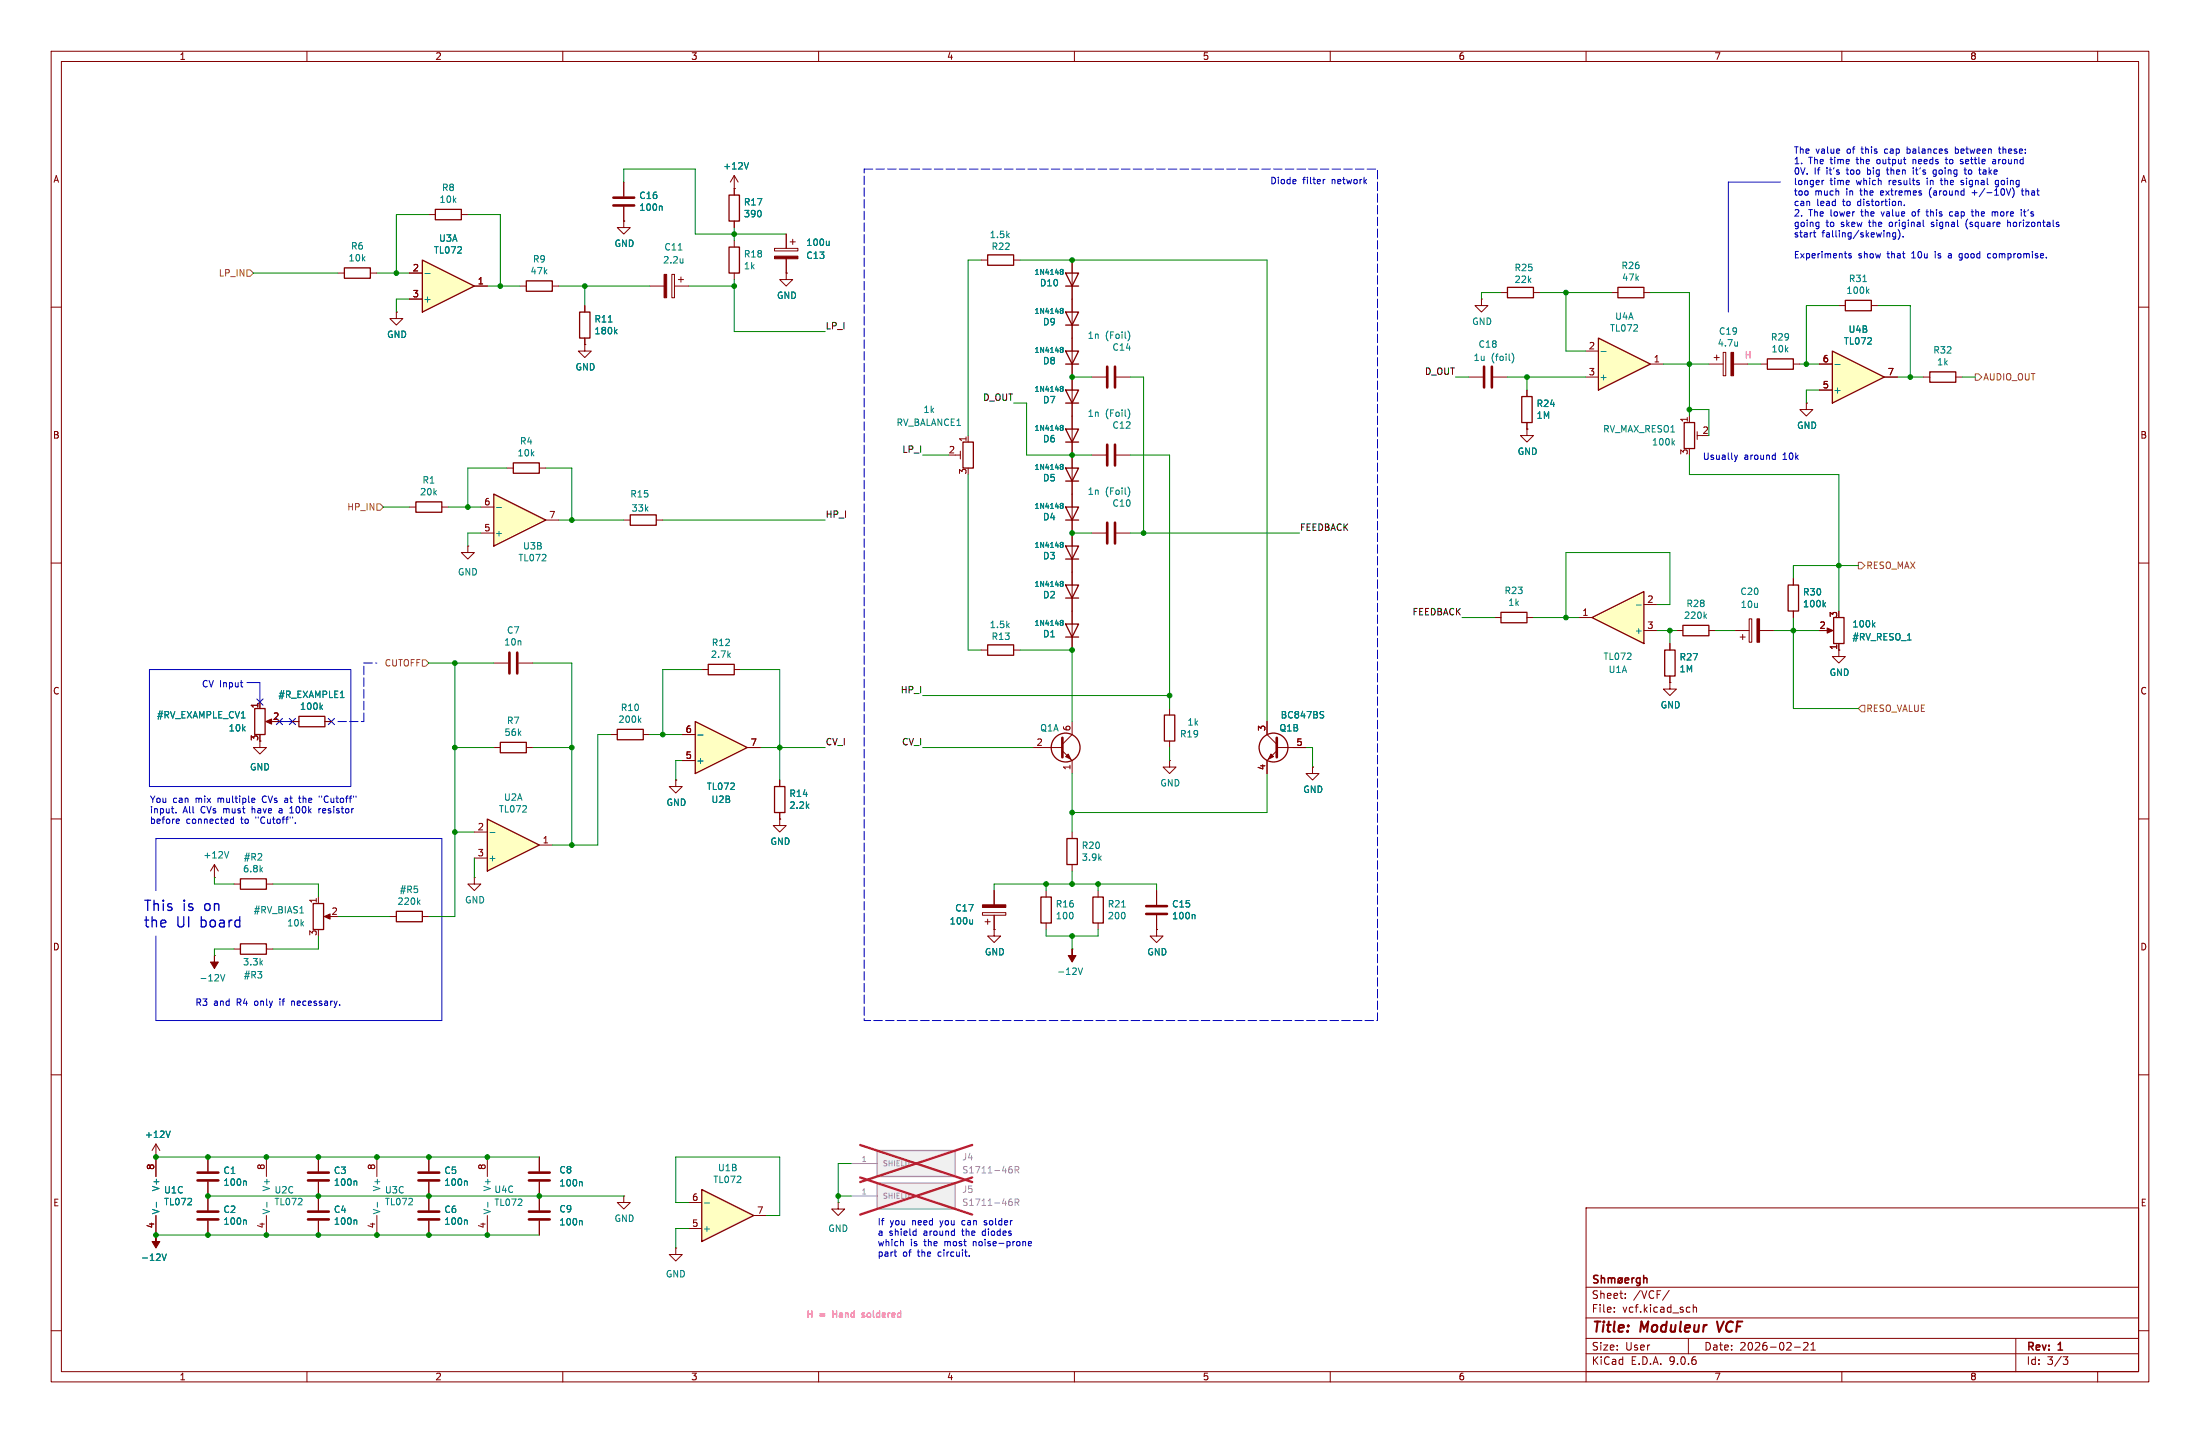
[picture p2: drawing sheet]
<svg xmlns="http://www.w3.org/2000/svg" width="430mm" height="280mm" viewBox="0 0 430 280" stroke-linecap="round" stroke-linejoin="round" font-family="sans-serif">
<g fill="none" stroke="#840000" stroke-width=".2">
<path d="M10 10h410v260h-410zM12 12h406v256h-406zM60 10v2M110 10v2M160 10v2M210 10v2M260 10v2M310 10v2M360 10v2M410 10v2M114.3 59.7v1.3M191.8 50.8h1.2"/>
<path d="M198.1 50.8h1.3M209.5 50.8v7.6M359.4 59.7h1.3M365.8 59.7h1.2M10 60h2M114.3 67.3v1.3h1.3l-1.3 1.3-1.3-1.3h1.3M114.3 67.3h.1M114.3 66.1v1.2M209.5 66.1v7.6M344.2 71.1h1.2M350.5 71.1h1.3M375.9 73.7h1.3"/>
<path d="M382.3 73.7h1.2M418 60h2M209.5 96.5v30.5M10 110h2M418 110h2M137.2 130.8h1.2M143.5 130.8h1.3M191.8 127h1.2M198.1 127h1.3M356.9 123.2h1M359.4 125.7v1.3M10 160h2"/>
<path d="M226.1 174v2.8M226.1 178.8v2.8M418 160h2M10 210h2M418 210h2M310 236h108v32h-108zM30.5 241.3h.1M310 257.5h108M310 251.5h108M315.5 256.3v.1M315.5 255.5v.1M317.7 253.6v.1"/>
<path d="M317.7 252.8v.1M326.2 252.1l-1.2 2M330.2 255.4l.1 .1M330.3 256.3l-.1 .1M331 254.9v1.5M331 255.5l.2-.1 .3 .1 .1 .9M10 260h2M60 268v2M110 268v2M160 268v2M210 268v2M260 268v2"/>
<path d="M310 268v2M310 264.5h108M310 261.5h108M330 261.5v3M350.7 263.2h1.2M352.5 262.4l.6-.1 .2 .1 .1 .3-.9 1.1h.9M354 263.8h.8M354 262.7l.4-.4v1.5M360 268v2M394 261.5v6.5M403.2 265.1h1l-.5 .6 .4 .1 .1 .5-.3 .3h-.4M410 268v2"/>
<path d="M418 260h2"/>
</g>
<path d="M335.6 258.2l.4 2" fill="none" stroke="#840000" stroke-width=".4"/>
<g fill="none" stroke="#840000" stroke-width=".3">
<path d="M312.3 249.3l-.5-.1-.2 .1v.5l.6 .3 .1 .3-.2 .3-.6-.1M313 249.8l.2-.1 .4 .1v.9M313 249.2v1.5M314.3 249.8l.5-.1 .2 .2M314.3 249.7v1M315 249.9l.2-.2 .4 .1v.9M315 249.9v.8M316.4 249.8l.4-.1 .3 .3v.4l-.3 .3-.4-.1-.1-.2zM317.1 249.7l-.9 1M317.6 250.2l.7-.1v-.3l-.5-.1-.2 .2 .1 .7h.6M319 249.7v1M319.4 249.7l-.3 .1-.1 .2"/>
<path d="M320.6 249.8l-.5-.1-.3 .3 .2 .6h.6M320.6 249.7v1.2l-.3 .3-.4-.1M321.3 249.8l.2-.1 .3 .1 .1 .9M321.3 249.2v1.5"/>
</g>
<path d="M224 177.1h4.1M224 178.6h4.1" fill="none" stroke="#840000" stroke-width=".51"/>
<g fill="none" stroke="#008484" stroke-width=".2">
<path d="M207.3 53l.1 .1M207.3 52.7h.4l.1 .2-.2 .2M207.4 53.1h.2M207.4 53.1h-.1M207.6 53.1l.2 .2-.1 .2-.4 .1M364.1 55h.7M364.9 56.9l.4 .4M365.3 56.5l-.5 .5M118.9 62.9h.7M120.2 64.8l.4 .4M120.6 64.4l-.5 .5M207.3 67.9l.4 .1 .1 .1-.2 .2"/>
<path d="M207.3 68.3h.1M207.4 68.3h.2M207.4 68.3h-.1M207.6 68.3l.2 .2-.1 .3h-.4M207.3 98.4l.4 .1 .1 .1-.2 .2M207.3 98.7l.1 .1M207.4 98.8h.2M207.4 98.8h-.1M207.6 98.8l.2 .2-.1 .3h-.4M207.3 106l.4 .1 .1 .1-.2 .2M207.3 113.6l.4 .1 .1 .1-.2 .2M207.3 114h.1"/>
<path d="M207.3 106.4h.1M207.4 114h.2M207.4 114l-.1 .1M207.4 106.4h.2M207.4 106.4h-.1M207.6 106.4l.2 .2-.1 .3h-.4M207.6 114l.2 .2-.1 .3h-.4M207.3 121.3h.4l.1 .2-.2 .1M207.3 121.6h.1M207.4 121.6h.2M207.4 121.6l-.1 .1M207.6 121.6l.2 .2-.1 .3-.4 .1"/>
<path d="M366.1 122l.4 .5M366.5 121.7l-.5 .5M233.4 178.7l.2 .2v.6M31.7 245l.4 1.3 .4-1.3"/>
</g>
<g fill="#840000" stroke="#840000" stroke-width=".2">
<path d="M30.5 241.3v1.3h.7l-.7 1.3-.8-1.3h.8z"/>
<path d="M357.1 122.7l1.2 .5-1.2 .5z"/>
</g>
<g fill="none" stroke="#840000" stroke-width=".25">
<path d="M193 49.8h5.1v2h-5.1zM208.3 53.4h2.5l-1.3 2.5zM208.3 55.9h2.5M360.7 58.7h5.1v2h-5.1zM113.3 61h2v5.1h-2zM208.3 68.6h2.5l-1.3 2.5zM208.3 71.1h2.5M345.4 70.1h5.1v2.1h-5.1zM377.2 72.7h5.1v2h-5.1zM208.3 99.1h2.5l-1.3 2.5zM208.3 114.3h2.5l-1.3 2.6zM208.3 106.7h2.5l-1.3 2.5z"/>
<path d="M208.3 116.9h2.5M208.3 101.6h2.5M208.3 109.2h2.5M138.4 129.8h5.1v2h-5.1zM193 126h5.1v2h-5.1zM208.3 121.9h2.5l-1.3 2.6zM208.3 124.5h2.5M358.4 120.7h2v5h-2z"/>
</g>
<path d="M312.4 66.1l10.2 5-10.2 5.1z" fill="#ffffc2"/>
<path d="M102.9 54.9h5v2h-5zM316.2 56.1h5.1v2.1h-5.1zM208.3 76.2h2.5l-1.3 2.6zM208.3 78.8h2.5M312.4 66.1l10.2 5-10.2 5.1zM188.2 86.4h2v5.1h-2zM208.3 91.5h2.5l-1.3 2.5zM208.3 83.8h2.5l-1.3 2.6zM208.3 94h2.5M208.3 86.4h2.5M213.6 175.3h2v5.1h-2z" fill="none" stroke="#840000" stroke-width=".25"/>
<g fill="none" stroke="#840000" stroke-width=".2">
<path d="M101.6 55.9h1.3M107.9 55.9h1.3M315 57.2h1.2M321.3 57.2h1.3M209.5 73.7v22.8M309.9 73.7h2.5M309.9 68.6h2.5M322.6 71.1h2.5M186.7 88.9h1M187.7 88.2v1.5M189.2 85.1v1.3M214.6 174v1.3"/>
<path d="M214.6 180.4v1.2"/>
</g>
<g fill="none" stroke="#008484" stroke-width=".2">
<path d="M207.3 75.5l.4 .1 .1 .1-.2 .2M207.3 75.9h.1M207.4 75.9h.2M207.4 75.9l-.1 .1M207.6 75.9l.2 .2-.1 .3h-.4M312.9 68.7h1M207.3 91.1l.1 .1M207.3 90.8h.4l.1 .2-.2 .2M207.3 83.2h.4l.1 .2-.2 .1M207.3 83.5h.1M207.4 91.2h.2M207.4 91.2h-.1"/>
<path d="M207.4 83.5h.2M207.4 83.5l-.1 .1M207.6 83.5l.2 .2-.1 .3-.4 .1M207.6 91.2l.2 .2-.1 .2-.4 .1M219.2 177.2h.8"/>
</g>
<path d="M358.1 68.6l10.2 5.1-10.2 5.1z" fill="#ffffc2"/>
<path d="M358.1 68.6l10.2 5.1-10.2 5.1zM208.5 163.8h2.1v5.1h-2.1z" fill="none" stroke="#840000" stroke-width=".25"/>
<path d="M355.6 76.2h2.5M355.6 71.1h2.5M368.3 73.7h2.5M209.5 162.6v1.2M209.5 168.9v1.3" fill="none" stroke="#840000" stroke-width=".2"/>
<path d="M358.7 71.2h.9" fill="none" stroke="#008484" stroke-width=".2"/>
<path d="M82.5 50.8l10.2 5.1-10.2 5.1z" fill="#ffffc2"/>
<path d="M142.5 38.1h2v5.1h-2zM67.3 52.3h5.1v2.1h-5.1zM82.5 50.8l10.2 5.1-10.2 5.1zM85.1 40.9h5.1v2h-5.1zM142.5 48.3h2v5.1h-2zM81.3 98.1h5.1v2h-5.1zM100.3 90.4h5.1v2.1h-5.1zM123.2 100.6h5.1v2h-5.1zM349.5 114.3h2v5.1h-2z" fill="none" stroke="#840000" stroke-width=".25"/>
<g fill="none" stroke="#840000" stroke-width=".2">
<path d="M121.9 35.6v2.8M143.5 36.8h.1M143.5 34.3v3.8M143.5 34.3l-.8 1.3M143.5 34.3l.8 1.3M66 53.4h1.3M72.4 53.4h1.3M80 58.4h2.5M80 53.4h2.5M83.8 41.9h1.3M90.2 41.9h1.2M92.7 55.9h2.5"/>
<path d="M121.9 43.2v1.3h1.3l-1.3 1.2-1.3-1.2h1.3M121.9 43.2h.1M121.9 40.4v2.8M127 55.9h2.8M131.3 53.6h.5v4.6h-.5zM131.8 55.9h2.8M132.6 54.6h1M133.1 54.1v1M143.5 43.2v1.3M143.5 47v1.3M143.5 53.4v1.2M153.7 53.4v1.2h1.2l-1.2 1.3-1.3-1.3h1.3"/>
<path d="M153.7 53.4h.1M77.5 61v1.2h1.2l-1.2 1.3-1.3-1.3h1.3M77.5 61h.1M80 99.1h1.3M86.4 99.1h1.2M99.1 91.5h1.2M105.4 91.5h1.3M121.9 101.6h1.3M128.3 101.6h1.2M213.4 104.2h2.8M218.2 104.2h2.8M350.5 113v1.3"/>
<path d="M350.5 119.4v1.3M226.1 181.6v1.3h1.2l-1.2 1.3-1.3-1.3h1.3M226.1 181.6h.1M83.8 226.1v2.8M83.8 230.9v5.6M83.8 238.5v2.8M95.2 226.1v3.8M95.2 237.5v3.8"/>
</g>
<path d="M146.3 31.8l-.4 1.2M83.1 53.5h.9M129.2 40.3l.2 .1v.7M132.6 48.9h.7M133.5 50.5v.9M133.5 51.3h-.1M220.5 95.2a1.49 1.49 0 0 1 0 1.8M356.5 118.1l.3 .5M356.8 117.7l-.5 .5M91.1 230.8l.2 .1v.7M91.1 238.4l.2 .2v.6M95.3 234.9v1" fill="none" stroke="#008484" stroke-width=".2"/>
<path d="M119.9 38.6h4.1M119.9 40.1h4.1M216.4 102.1v4.1M217.9 102.1v4.1M81.8 229.1h4.1M81.8 230.6h4.1M81.8 236.7h4.1M81.8 238.3h4.1" fill="none" stroke="#840000" stroke-width=".51"/>
<path d="M129.8 53.6h.5v4.6h-.5z" fill="#840000" stroke="#840000" stroke-width=".2"/>
<path d="M96.5 96.5l10.2 5.1-10.2 5.1z" fill="#ffffc2"/>
<path d="M96.5 96.5l10.2 5.1-10.2 5.1zM151.4 153.7h2v5.1h-2z" fill="none" stroke="#840000" stroke-width=".25"/>
<g fill="none" stroke="#840000" stroke-width=".2">
<path d="M94 99.1h2.5M91.4 106.7v1.3h1.3l-1.3 1.2-1.2-1.2h1.2M91.4 106.7h.1M94 104.2h2.5M106.7 101.6h2.5M96.5 129.6h2.8M101.3 129.6h2.8M132.1 152.4v1.3h1.2l-1.2 1.3-1.3-1.3h1.3M132.1 152.4h.1M152.4 152.4v1.3M152.4 158.8v1.2M152.4 160v1.3h1.3l-1.3 1.3-1.3-1.3h1.3"/>
<path d="M152.4 160h.1M30.5 226.1h.1M30.5 223.5l-.8 1.3M30.5 223.5l.7 1.3M30.5 223.5v2.6"/>
</g>
<path d="M97 99.2h1M33.3 221l-.4 1.3" fill="none" stroke="#008484" stroke-width=".2"/>
<path d="M99.6 127.5v4.1M101.1 127.5v4.1" fill="none" stroke="#840000" stroke-width=".51"/>
<path d="M135.9 141l10.1 5.1-10.1 5z" fill="#ffffc2"/>
<path d="M294.6 56.1h5.1v2.1h-5.1zM297.4 77.5h2.1v5.1h-2.1zM293.4 119.6h5v2.1h-5zM58.4 140h5.1v2h-5.1zM120.6 142.5h5.1v2h-5.1zM135.9 141l10.1 5.1-10.1 5zM47 171.7h5.1v2.1h-5.1z" fill="none" stroke="#840000" stroke-width=".25"/>
<g fill="none" stroke="#840000" stroke-width=".2">
<path d="M289.6 58.4v1.3h1.2l-1.2 1.3-1.3-1.3h1.3M289.6 58.4h.1M293.4 57.2h1.2M299.7 57.2h1.3M213.4 73.7h2.8M218.2 73.7h2.8M287 73.7h2.8M291.8 73.7h2.8M298.4 76.2v1.3M334 71.1h2.8M335 69.9h1M335.5 69.4v1"/>
<path d="M336.8 68.8h.5v4.6h-.5zM338.8 71.1h2.8M213.4 88.9h2.8M218.2 88.9h2.8M298.4 83.8v1.3h1.3l-1.3 1.3-1.2-1.3h1.2M298.4 83.8h.1M298.4 82.6v1.2M292.1 120.7h1.3M298.4 120.7h1.3M50.8 144.8v1.3h1.3l-1.3 1.2-1.3-1.2h1.3M57.1 141h1.3M63.5 141h1.3"/>
<path d="M119.4 143.5h1.2M125.7 143.5h1.3M133.3 148.6h2.6M133.3 143.5h2.6M146 146.1h2.6M45.7 172.7h1.3M52.1 172.7h1.2M92.7 171.5v1.2h1.3l-1.3 1.3-1.3-1.3h1.3M92.7 171.5h.1M105.4 226.1v2.8M105.4 230.9v2.8"/>
</g>
<path d="M220.5 80a1.49 1.49 0 0 1 0 1.8M220.5 64.7a1.49 1.49 0 0 1 0 1.9M295.5 69a1.46 1.46 0 0 1 0 1.9M339.6 66.8v.8M339.6 67.5l-.1 .1M62.7 138.1l.3 .5M63 137.8l-.4 .5M66.5 136.3h.7M124.9 140.7l.4 .5M125.3 140.3l-.5 .5M136.4 143.6h1M113.6 230.9l.2 .2v.6" fill="none" stroke="#008484" stroke-width=".2"/>
<path d="M216.4 71.6v4.1M217.9 71.6v4.1M290.1 71.6v4.1M291.6 71.6v4.1M216.4 86.9v4M217.9 86.9v4M103.4 229.1h4M103.4 230.6h4" fill="none" stroke="#840000" stroke-width=".51"/>
<path d="M338.3 68.8h.5v4.6h-.5z" fill="#840000" stroke="#840000" stroke-width=".2"/>
<path d="M95.2 160l10.2 5.1-10.2 5.1z" fill="#ffffc2"/>
<g fill="none" stroke="#840000" stroke-width=".25">
<path d="M329.2 82.6h2v5h-2zM227.6 139.7h2v5.1h-2zM97.8 145h5.1v2.1h-5.1zM95.2 160l10.2 5.1-10.2 5.1zM203.5 175.3h2v5.1h-2z"/>
<circle cx="208.3" cy="146.1" r="2.82"/>
<circle cx="248.9" cy="146.1" r="2.82"/>
</g>
<g fill="none" stroke="#840000" stroke-width=".2">
<path d="M330.2 81.3v1.3M331.7 84.3v1.6M331.7 85.1h1M228.6 138.4v1.3M96.5 146.1h1.3M102.9 146.1h1.2M201.9 146.1h5.7M207.6 146.7l1.9 1.9v2.5M209.5 141v2.5l-1.9 1.9M228.6 148.6v1.3h1.3l-1.3 1.2-1.3-1.2h1.3M228.6 148.6h.1M228.6 144.8v1.3"/>
<path d="M247.6 141v2.5l2 1.9M249.6 146.1h5.7M249.6 146.7l-2 1.9v2.5M256.5 149.9v1.2h1.3l-1.3 1.3-1.2-1.3h1.2M256.5 149.9h.1M92.7 167.7h2.5M92.7 162.6h2.5M105.4 165.1h2.5M192 178.3h4.6v.5h-4.6zM193 179.6v1M194.3 174v2.8M194.3 178.8v2.8"/>
<path d="M204.5 174v1.3M192.5 180.1h1M194.3 181.6v1.3h1.3l-1.3 1.3-1.3-1.3h1.3M194.3 181.6h.1M204.5 180.4v1.2M209.5 185.4h.1M163.8 235v1.2h1.3l-1.3 1.3-1.2-1.3h1.2M163.8 235h.1"/>
</g>
<path d="M326.9 86.5l.4 .5M327.3 86.1l-.5 .5M258.2 139l.5 .1M258.5 139.7l.2 .2-.2 .4M95.8 162.7h.9M190.1 179.7v.9M190.1 180.4l-.2 .2M210.7 189.1l.5 1.3 .4-1.3" fill="none" stroke="#008484" stroke-width=".2"/>
<path d="M207.6 144.2v3.8M249.6 144.2v3.8" fill="none" stroke="#840000" stroke-width=".51"/>
<g fill="#840000" stroke="#840000" stroke-width=".2">
<path d="M248.4 147.3l.5 .5-1 .6z"/>
<path d="M192 176.8h4.6v.5h-4.6z"/>
<path d="M209.5 185.4v1.3h.8l-.8 1.3-.7-1.3h.7z"/>
<path d="M208.3 147.8l.5-.5 .5 1.1z"/>
</g>
<path d="M171.4 224.8h15.3v5.1h-15.3z" fill="#f0f0f0"/>
<path d="M171.4 224.8h15.3v5.1h-15.3z" fill="none" stroke="#a1a1a1" stroke-width=".25"/>
<path d="M166.4 227.3h5M197.4 228.4h.2l.3 .3-.1 .4-.4 .1M197.7 227.9l-.3 .1M198.4 228.6l.6-.1 .1-.5-.7-.1v1.3M198.7 228.6l.4 .6" fill="none" stroke="#a1a1a1" stroke-width=".2"/>
<path d="M168.1 223.7l21.9 7.3M190 223.7l-21.9 7.3" fill="none" stroke="#ff2626" stroke-width=".46"/>
<path d="M171.4 231.2h15.3v5h-15.3z" fill="#f0f0f0"/>
<path d="M171.4 231.2h15.3v5h-15.3z" fill="none" stroke="#a1a1a1" stroke-width=".25"/>
<path d="M166.4 233.7h5M197.4 234.8h.2l.3 .2-.1 .4-.4 .1M197.7 234.3h-.3M198.4 234.9h.6l.1-.5-.7-.1v1.2M198.7 234.9l.4 .6" fill="none" stroke="#a1a1a1" stroke-width=".2"/>
<path d="M168.1 230.1l21.9 7.2M190 230.1l-21.9 7.2" fill="none" stroke="#ff2626" stroke-width=".46"/>
<path d="M49.8 138.4h2v5.1h-2zM325.4 127h2v5.1h-2zM328.9 122.2h5.1v2h-5.1zM61.2 176.5h2v5.1h-2zM77.5 178.1h5v2h-5zM47 184.4h5.1v2.1h-5.1z" fill="none" stroke="#840000" stroke-width=".25"/>
<g fill="none" stroke="#840000" stroke-width=".2">
<path d="M50.8 137.2v1.2M326.4 133.4v1.2h1.3l-1.3 1.3-1.3-1.3h1.3M326.4 133.4h.1M326.4 125.7v1.3M326.4 132.1v1.3M327.7 123.2h1.2M334 123.2h1.3M52.3 141h1M41.9 171.5h.1M41.9 168.9l-.8 1.3M41.9 168.9l.8 1.3M41.9 168.9v2.6"/>
<path d="M62.2 175.3v1.2M63.8 179.1h1M76.2 179.1h1.3M82.5 179.1h1.3M41.9 186.7h.1M45.7 185.4h1.3M52.1 185.4h1.2M132.1 243.9v1.2h1.2l-1.2 1.3-1.3-1.3h1.3M132.1 243.9h.1"/>
</g>
<path d="M333.6 120l-.5 .5M333.2 120.4l.4 .4M44.7 166.4l-.4 1.3M58.6 178.4h.7M81.7 176.2l.4 .5M82.1 175.9l-.5 .5M43.1 190.4l.4 1.3 .4-1.3" fill="none" stroke="#008484" stroke-width=".2"/>
<g fill="#840000" stroke="#840000" stroke-width=".2">
<path d="M51.9 141l1.2-.5v1z"/>
<path d="M41.9 186.7v1.3h.8l-.8 1.2-.8-1.2h.8z"/>
<path d="M63.4 179.1l1.1-.5v1z"/>
</g>
<path d="M137.2 232.4l10.1 5.1-10.1 5.1z" fill="#ffffc2"/>
<path d="M208.3 61h2.5l-1.3 2.5zM208.3 63.5h2.5M137.2 232.4l10.1 5.1-10.1 5.1z" fill="none" stroke="#840000" stroke-width=".25"/>
<g fill="none" stroke="#840000" stroke-width=".2">
<path d="M151.4 48.5h4.6v.5h-4.6zM153.7 45.7v2.8M153.7 50.6v2.8M154.4 47.3h1M154.9 46.8v1M209.5 58.4v7.7M353.1 78.8v1.2h1.2l-1.2 1.3-1.3-1.3h1.3M353.1 78.8h.1M339.1 123.2h2.8M340.1 124.5h1M340.6 124v1M341.9 120.9h.5v4.6h-.5z"/>
<path d="M343.9 123.2h2.8M40.6 226.1v2.8M40.6 230.9v5.6M40.6 238.5v2.8M52.1 226.1v3.8M52.1 237.5v3.8M62.2 226.1v2.8M62.2 230.9v5.6M62.2 238.5v2.8M73.7 226.1v3.8M73.7 237.5v3.8M105.4 233.7v2.8"/>
<path d="M105.4 238.5v2.8M121.9 233.7v1.3h1.3l-1.3 1.2-1.3-1.2h1.3M121.9 233.7h.1M134.6 235h2.6M147.3 237.5h2.6M134.6 240h2.6"/>
</g>
<g fill="none" stroke="#008484" stroke-width=".2">
<path d="M162.1 47.1v.9M162.1 47.8l-.2 .2M207.3 60.6l.1 .1M207.3 60.3l.4 .1 .1 .1-.2 .2M207.4 60.7h.2M207.4 60.7h-.1M207.6 60.7l.2 .2-.1 .3h-.4M48 238.4l.1 .2v.6M48 230.8l.1 .1v.7M52.2 234.9v1M69.6 238.4l.1 .2v.6M69.6 230.8l.1 .1v.7"/>
<path d="M73.8 234.9v1M113.6 238.5l.2 .2v.7M137.7 235.1h1"/>
</g>
<g fill="#840000" stroke="#840000" stroke-width=".2">
<path d="M151.4 50.1h4.6v.5h-4.6z"/>
<path d="M343.4 120.9h.5v4.6h-.5z"/>
</g>
<path d="M38.6 236.7h4.1M38.6 238.3h4.1M38.6 229.1h4.1M38.6 230.6h4.1M60.2 236.7h4.1M60.2 238.3h4.1M60.2 229.1h4.1M60.2 230.6h4.1M103.4 236.7h4M103.4 238.3h4" fill="none" stroke="#840000" stroke-width=".51"/>
<path d="M311.1 120.7l10.2-5.1v10.1z" fill="#ffffc2"/>
<path d="M311.1 120.7l10.2-5.1v10.1z" fill="none" stroke="#840000" stroke-width=".25"/>
<g fill="none" stroke="#840000" stroke-width=".2">
<path d="M121.9 35.6v2.8M143.5 36.8h.1M143.5 36.8v1.3M80 58.4h2.5M80 53.4h2.5M92.7 55.9h2.5M114.3 59.7v1.3M121.9 43.2h.1M121.9 40.4v2.8M143.5 43.2v1.3M153.7 53.4h.1M153.7 45.7v2.8"/>
<path d="M153.7 50.6v2.8M209.5 50.8v2.6M209.5 55.9v5.1M77.5 61h.1M114.3 67.3h.1M114.3 66.1v1.2M209.5 63.5v5.1M209.5 71.1v5.1M209.5 78.8v5M298.4 76.2v1.3M353.1 78.8h.1M355.6 76.2h2.5"/>
<path d="M355.6 71.1h2.5M368.3 73.7h2.5M209.5 86.4v5.1M209.5 94v5.1M298.4 83.8h.1M298.4 82.6v1.2M209.5 101.6v5.1M209.5 109.2v5.1M209.5 116.9v5M321.3 118.1h2.5M350.5 113v1.3M350.5 119.4v1.3"/>
<path d="M50.8 137.2v1.2M209.5 124.5v2.5M308.6 120.7h2.5M321.3 123.2h2.5M326.4 133.4h.1M326.4 125.7v1.3M326.4 132.1v1.3M359.4 125.7v2.6h1.3l-1.3 1.3-1.3-1.3h1.3M57.1 141h1.3M63.5 141h1.3M132.1 152.4h.1M133.3 148.6h2.6"/>
<path d="M133.3 143.5h2.6M146 146.1h2.6M152.4 152.4v1.3M152.4 158.8v1.2M247.6 141v2.5M247.6 148.6v2.5M252.7 146.1h2.6M256.5 149.9h.1M152.4 160h.1M194.3 174v2.8M194.3 178.8v2.8M226.1 174v2.8"/>
<path d="M226.1 178.8v2.8M194.3 181.6h.1M226.1 181.6h.1M30.5 226.1h.1M30.5 226.1v3.8M30.5 237.5v3.8M40.6 226.1v2.8M40.6 230.9v5.6M40.6 238.5v2.8M62.2 226.1v2.8M62.2 230.9v5.6M62.2 238.5v2.8"/>
<path d="M83.8 226.1v2.8M83.8 230.9v5.6M83.8 238.5v2.8M105.4 226.1v2.8M105.4 230.9v5.6M105.4 238.5v2.8M30.5 241.3h.1"/>
</g>
<g fill="none" stroke="#008484" stroke-width=".2">
<path d="M146.3 31.8l-.4 1.2M83.1 53.5h.9M129.2 40.3l.2 .1v.7M162.1 47.1v.9M162.1 47.8l-.2 .2M207.3 52.7h.4l.1 .2-.2 .2M207.3 53l.1 .1M207.4 53.1h.2M207.4 53.1h-.1M207.6 53.1l.2 .2-.1 .2-.4 .1M118.9 62.9h.7M120.2 64.8l.4 .4"/>
<path d="M120.6 64.4l-.5 .5M207.3 75.9h.1M207.3 75.5l.4 .1 .1 .1-.2 .2M207.3 60.3l.4 .1 .1 .1-.2 .2M207.3 67.9l.4 .1 .1 .1-.2 .2M207.3 68.3h.1M207.3 60.6l.1 .1M207.4 75.9h.2M207.4 75.9l-.1 .1M207.4 68.3h.2M207.4 68.3h-.1M207.4 60.7h.2"/>
<path d="M207.4 60.7h-.1M207.6 60.7l.2 .2-.1 .3h-.4M207.6 68.3l.2 .2-.1 .3h-.4M207.6 75.9l.2 .2-.1 .3h-.4M358.7 71.2h.9M207.3 83.2h.4l.1 .2-.2 .1M207.3 90.8h.4l.1 .2-.2 .2M207.3 98.4l.4 .1 .1 .1-.2 .2M207.3 83.5h.1M207.3 91.1l.1 .1M207.3 98.7l.1 .1M207.4 83.5h.2"/>
<path d="M207.4 83.5l-.1 .1M207.4 91.2h.2M207.4 91.2h-.1M207.4 98.8h.2M207.4 98.8h-.1M207.6 83.5l.2 .2-.1 .3-.4 .1M207.6 91.2l.2 .2-.1 .2-.4 .1M207.6 98.8l.2 .2-.1 .3h-.4M207.3 106l.4 .1 .1 .1-.2 .2M207.3 113.6l.4 .1 .1 .1-.2 .2M207.3 106.4h.1M207.3 114h.1"/>
<path d="M207.4 106.4h.2M207.4 106.4h-.1M207.4 114h.2M207.4 114l-.1 .1M207.6 106.4l.2 .2-.1 .3h-.4M207.6 114l.2 .2-.1 .3h-.4M319.8 118.2h1M356.5 118.1l.3 .5M356.8 117.7l-.5 .5M62.7 138.1l.3 .5M63 137.8l-.4 .5M66.5 136.3h.7"/>
<path d="M207.3 121.3h.4l.1 .2-.2 .1M207.3 121.6h.1M207.4 121.6h.2M207.4 121.6l-.1 .1M207.6 121.6l.2 .2-.1 .3-.4 .1M258.2 139l.5 .1M258.5 139.7l.2 .2-.2 .4M366.1 122l.4 .5M366.5 121.7l-.5 .5M136.4 143.6h1M190.1 179.7v.9M233.4 178.7l.2 .2v.6"/>
<path d="M190.1 180.4l-.2 .2M30.6 234.9v1M33.3 221l-.4 1.3M48 230.8l.1 .1v.7M48 238.4l.1 .2v.6M69.6 230.8l.1 .1v.7M69.6 238.4l.1 .2v.6M91.1 230.8l.2 .1v.7M91.1 238.4l.2 .2v.6M113.6 238.5l.2 .2v.7M113.6 230.9l.2 .2v.6M31.7 245l.4 1.3 .4-1.3"/>
</g>
<path d="M48.3 52.7h.6l.6 .7-.6 .6h-.6zM386.1 73h.6l.6 .7-.6 .6h-.6zM73.7 98.4h.6l.6 .7-.6 .6h-.6zM363.2 109.9h.7l.6 .6-.6 .6h-.7zM82.5 128.9h.7l.6 .7-.6 .6h-.7zM363.9 137.8h.6v1.3h-.6l-.7-.7z" fill="none" stroke="#848400" stroke-width=".2"/>
<g fill="none" stroke="#0000c2" stroke-width=".2">
<path d="M258.6 35.1v.8M259 35.1l-.4 .2M348 35.6h-10.2v25.4M356.1 35.2v.9M356.5 35.2l-.4 .3M368.7 33.2h.5M368.9 32.8v1.2M371.4 39.3l.2 .2v.7M372.8 28.7v1.3M372.8 29.9l.1 .1M372.9 29.1l-.1 .1M373.9 31.2v.8"/>
<path d="M374 32.8v.1M374 33.2v.8M374.1 31.2l-.2 .1M377.2 37l-.1 .5 .1 .8M378.4 34.3l-.1 .1M378.4 33.3l-.3-.1-.3 .2 .2 .6h.4M379.2 35.2h.5M379.4 34.8l.1 1.2M380.2 31.2h.5M380.4 30.7v1.1l.3 .2M382.2 28.7v1.3M382.2 29.9l.4 .1"/>
<path d="M382.6 29.1l-.4 .1M383.2 31.2h.4M383.2 31.5l.5 .3M383.3 36l.3 .1M383.6 35.2l-.3 .2v.2l.3 .1M383.7 31.8l-.2 .2-.3-.1M383.9 33.2h.5M384.1 32.8v1.1l.3 .1M385.5 37.7h.9M387.8 33.2l-.2 .1M387.8 33.6l-.2 .1 .2 .3M389.5 31.2h.5l.1 .8"/>
<path d="M390.1 31.5h-.5l-.2 .2 .2 .3 .5-.1M390.6 29.1h.5M390.6 35.3l-.4-.1-.2 .3 .1 .5h.5M390.8 28.7v1.1l.3 .2M393 36.9l-.4 1.2M393.6 37.2v.9l-.3 .5M395.1 37.3h.5M395.3 36.9v1.1l.3 .1M354.4 45.5h.5M354.6 45v1.1l.3 .2M355.2 43.4l.3 .1M355.5 43.4v1.1l-.2 .2"/>
<path d="M355.5 44.2l-.3 .1M360.5 49.6h.5M360.8 50.4h.2M361.8 49.6h-.3l-.2 .1 .1 .2 .4 .1v.3h-.5M369 45.5l.4 .1v.7M370.5 45.5h-.3l-.3 .2 .1 .6h.5M370.5 45.5v1l-.2 .2h-.3M371.3 45.4v.9l-.3 .5M372 46.2v.1M372.2 40.1v.1M373.8 41.4l-.1 .2 .1 .6M375.9 44.1l.2 .2"/>
<path d="M376.4 41.4h.5M376.6 41v1l.3 .2M377.5 44.2l.1 .1M377.7 43.4l-.2 .2 .2 .2M381 49.6h-.1M381 49.9l-.2 .2 .2 .3M381.6 41.4h-.3l-.3 .2 .2 .6h.4M383 50.3l.4 .1M383 50.8h.3M383.4 49.6l-.4 .1M384.3 43.4v.8l.3 .6M385.3 41.4h.5"/>
<path d="M385.5 42.2h.3M389.1 49.6h-.4l-.2 .2 .1 .5h.5M389.6 41.4l.3 .2M389.9 41.6v.6M390.4 41.4h-.3l-.2 .2M392.4 43.5l.4-.1 .2 .2M392.4 43v1.3M395.5 41.4h.5M395.7 41v1l.3 .2M339 88.9l.3 .9M339.3 89.8l-.2 .3M339.6 88.9l-.3 .9"/>
<path d="M346.9 88.9l.1 .1M347 88.5v1.3M347 89.7l-.1 .1M29.2 130.8h39.4v22.9h-39.4zM47 133.4h.5M47.3 134.2h.2M48.3 133.4h2.5v3.8M34.4 158.7v.1M45.6 159.6v1.3M49.4 156h.4v.3l-.6 .1M49.8 156.7l-.4 .1M54.6 141h2.5"/>
<path d="M54.7 158l-.1 .1M54.7 158.4l-.2 .1 .2 .3M56.6 158.8h.8M56.6 157.9l.4-.3v1.2M58.3 156h.5M58.5 155.5v1.1l.3 .2M62.3 158v.8M62.4 155.5v.3M62.7 158l-.4 .2M62.9 155.5v.3M30.5 174v-10.2h55.9v35.6h-55.9v-16.5M34.6 160l.4 .1 .1 .2-.6 .2"/>
<path d="M35 160.8l-.4 .1M45 160.7l.3 .2 .3-.1M45.6 160.1l-.3-.1-.3 .3M57.7 160.8v.1M57 195.6v.9M57.2 195.6l-.2 .1M192.4 239.3h.1M192.5 238.5l-.1 .2 .1 .2M174.8 244.6h.4M175 245.4l.2 .1M176.4 242.6l.2 .2v.6M178.7 240.5l.3 .1"/>
<path d="M179 240.1v1.3M179 241.3l-.3 .1M189.5 245.4v.1M201 243l.6-.1-.1-.3h-.3l-.2 .2 .1 .6h.4"/>
</g>
<path d="M168.9 33h100.3v166.4h-100.3zM71.1 129.6h2.6M66 141h5.1M71.1 141v-11.4" fill="none" stroke="#0000c2" stroke-width=".2" stroke-dasharray="1.7 .6"/>
<g fill="none" stroke="#008400" stroke-width=".2">
<path d="M121.9 35.6v-2.6h14v12.7h17.8M49.5 53.4h16.5M73.7 53.4h6.3M80 58.4h-2.5v2.6M83.8 41.9h-6.3v11.5M91.4 41.9h6.4v14M95.2 55.9h6.4M109.2 55.9h17.8M114.3 55.9v3.8M134.6 55.9h8.9M143.5 44.5v2.5M143.5 54.6v10.2h17.8"/>
<path d="M191.8 50.8h-2.6v34.3M199.4 50.8h48.2v90.2M293.4 57.2h-3.8v1.2M301 57.2h14M306.1 57.2v11.4h3.8M322.6 57.2h7.6v24.1M359.4 59.7h-6.3v11.4M367 59.7h6.4v14M198.1 78.8h2.6v10.1h12.7M209.5 73.7h3.9M221 73.7h2.5v30.5M284.5 73.7h2.5"/>
<path d="M294.6 73.7h15.3M298.4 73.7v2.5M325.1 71.1h8.9M341.6 71.1h2.6M351.8 71.1h3.8M355.6 76.2h-2.5v2.6M370.8 73.7h5.1M383.5 73.7h2.6M74.9 99.1h5.1M87.6 99.1h6.4M99.1 91.5h-7.7v7.6M106.7 91.5h5.1v10.1"/>
<path d="M180.3 88.9h5.1M189.2 92.7v34.3h2.6M221 88.9h7.6v49.5M330.2 88.9v3.8h29.2v26.7M330.2 80h3.8v5.1M94 104.2h-2.6v2.5M109.2 101.6h12.7M129.5 101.6h31.8M209.5 104.2h3.9M221 104.2h33M323.8 118.1h2.6v-10.1h-20.3v12.7M363.2 110.5h-12.7v2.5"/>
<path d="M83.8 129.6h12.7M88.9 129.6v49.5h-5.1M104.1 129.6h7.7v35.5M137.2 130.8h-7.7v12.7M144.8 130.8h7.6v21.6M180.3 135.9h48.3M199.4 127h10.1v14M285.7 120.7h6.4M299.7 120.7h8.9M323.8 123.2h3.9M326.4 123.2v2.5M335.3 123.2h3.8"/>
<path d="M346.7 123.2h8.9M350.5 120.7v17.7h12.7M88.9 146.1h7.6M104.1 146.1h7.7M119.4 143.5h-2.6v21.6h-8.9M127 143.5h6.3M133.3 148.6h-1.2v3.8M148.6 146.1h12.7M180.3 146.1h21.6M209.5 151.1v11.5M228.6 146.1v2.5M247.6 151.1v7.7h-38.1"/>
<path d="M255.3 146.1h1.2v3.8M41.9 171.5v1.2h3.8M53.3 172.7h8.9v2.6M66 179.1h10.2M88.9 162.6h3.8M92.7 167.7v3.8M194.3 174v-1.3h31.8v1.3M204.5 172.7v1.3M209.5 170.2v2.5M214.6 172.7v1.3M45.7 185.4h-3.8v1.3M62.2 182.9v2.5h-8.9"/>
<path d="M204.5 181.6v1.3h10.1v-1.3M209.5 182.9v2.5M30.5 226.1h74.9M40.6 233.7h81.3M134.6 235h-2.5v-8.9h20.3v11.4h-2.5M163.8 233.7h2.6M166.4 227.3h-2.6v7.7M30.5 241.3h74.9M134.6 240h-2.5v3.9"/>
</g>
<path d="M50.2 136.6l1.2 1.2M51.4 136.6l-1.2 1.2M54 140.4l1.2 1.2M55.2 140.4l-1.2 1.2M56.5 140.4l1.3 1.2M57.8 140.4l-1.3 1.2M64.2 140.4l1.2 1.2M65.4 140.4l-1.2 1.2" fill="none" stroke="#000084" stroke-width=".2"/>
<path d="M162.8 256.1v1.3M162.8 256.7h.7M169 256.6h-.3l-.2 .1v.2l.5 .1v.3h-.5" fill="none" stroke="#f0f" stroke-width=".25"/>
<g fill="#008400" stroke="#008400" stroke-width=".2">
<circle cx="373.4" cy="73.7" r=".46"/>
<circle cx="353.1" cy="71.1" r=".46"/>
<circle cx="143.5" cy="55.9" r=".46"/>
<circle cx="209.5" cy="73.7" r=".46"/>
<circle cx="143.5" cy="45.7" r=".46"/>
<circle cx="209.5" cy="50.8" r=".46"/>
<circle cx="152.4" cy="146.1" r=".46"/>
<circle cx="209.5" cy="104.2" r=".46"/>
<circle cx="223.5" cy="104.2" r=".46"/>
<circle cx="298.4" cy="73.7" r=".46"/>
<circle cx="330.2" cy="71.1" r=".46"/>
<circle cx="209.5" cy="88.9" r=".46"/>
<circle cx="306.1" cy="57.2" r=".46"/>
<circle cx="330.2" cy="80" r=".46"/>
<circle cx="326.4" cy="123.2" r=".46"/>
<circle cx="350.5" cy="123.2" r=".46"/>
<circle cx="306.1" cy="120.7" r=".46"/>
<circle cx="359.4" cy="110.5" r=".46"/>
<circle cx="209.5" cy="127" r=".46"/>
<circle cx="228.6" cy="135.9" r=".46"/>
<circle cx="83.8" cy="233.7" r=".46"/>
<circle cx="83.8" cy="226.1" r=".46"/>
<circle cx="83.8" cy="241.3" r=".46"/>
<circle cx="40.6" cy="241.3" r=".46"/>
<circle cx="30.5" cy="241.3" r=".46"/>
<circle cx="62.2" cy="241.3" r=".46"/>
<circle cx="52.1" cy="241.3" r=".46"/>
<circle cx="62.2" cy="233.7" r=".46"/>
<circle cx="30.5" cy="226.1" r=".46"/>
<circle cx="40.6" cy="226.1" r=".46"/>
<circle cx="52.1" cy="226.1" r=".46"/>
<circle cx="73.7" cy="226.1" r=".46"/>
<circle cx="73.7" cy="241.3" r=".46"/>
<circle cx="40.6" cy="233.7" r=".46"/>
<circle cx="62.2" cy="226.1" r=".46"/>
<circle cx="95.2" cy="226.1" r=".46"/>
<circle cx="95.2" cy="241.3" r=".46"/>
<circle cx="105.4" cy="233.7" r=".46"/>
<circle cx="204.5" cy="172.7" r=".46"/>
<circle cx="214.6" cy="172.7" r=".46"/>
<circle cx="209.5" cy="172.7" r=".46"/>
<circle cx="209.5" cy="158.8" r=".46"/>
<circle cx="209.5" cy="182.9" r=".46"/>
<circle cx="163.8" cy="233.7" r=".46"/>
<circle cx="111.8" cy="165.1" r=".46"/>
<circle cx="88.9" cy="162.6" r=".46"/>
<circle cx="88.9" cy="146.1" r=".46"/>
<circle cx="129.5" cy="143.5" r=".46"/>
<circle cx="111.8" cy="146.1" r=".46"/>
<circle cx="88.9" cy="129.6" r=".46"/>
<circle cx="91.4" cy="99.1" r=".46"/>
<circle cx="111.8" cy="101.6" r=".46"/>
<circle cx="114.3" cy="55.9" r=".46"/>
<circle cx="77.5" cy="53.4" r=".46"/>
<circle cx="97.8" cy="55.9" r=".46"/>
</g>
<g font-size="2.8" fill="#0000c2">
<text x="27.9" y="178.2">This</text>
<text x="35.7" y="178.2">is</text>
<text x="40.2" y="178.2">on</text>
<text x="27.9" y="181.4">the</text>
<text x="34.5" y="181.4">UI</text>
<text x="39.4" y="181.4">board</text>
</g>
<g font-size="2.8" fill="#840000">
<text x="311" y="260.9">Title:</text>
<text x="320.7" y="260.9">Moduleur</text>
<text x="336.5" y="260.9">VCF</text>
</g>
<g font-size="2.1" fill="#840000">
<text x="311" y="256.7">File:</text>
<text x="311" y="254">Sheet:</text>
<text x="317.1" y="256.7">vcf.kicad_sch</text>
<text x="319.2" y="254">/VCF/</text>
<text x="311" y="266.9">KiCad</text>
<text x="311" y="264.1">Size:</text>
<text x="317.7" y="264.1">User</text>
<text x="318.7" y="266.9">E.D.A.</text>
<text x="326.3" y="266.9">9.0.6</text>
<text x="333" y="264.1">Date:</text>
<text x="340" y="264.1">2026-02-21</text>
<text x="396" y="264.3">Rev:</text>
<text x="396" y="266.9">Id:</text>
<text x="400.1" y="266.9">3/3</text>
<text x="402.4" y="264.3">1</text>
</g>
<g font-size="1.8" fill="#840000">
<text x="35" y="11.9">1</text>
<text x="85" y="11.9">2</text>
<text x="135" y="11.9">3</text>
<text x="185" y="11.9">4</text>
<text x="235" y="11.9">5</text>
<text x="285" y="11.9">6</text>
<text x="335" y="11.9">7</text>
<text x="385" y="11.9">8</text>
<text x="10.3" y="35.9">A</text>
<text x="418.3" y="35.9">A</text>
<text x="80.6" y="53.1">2</text>
<text x="80.6" y="58.2">3</text>
<text x="93.3" y="55.6">1</text>
<text x="310.4" y="68.3">2</text>
<text x="323.1" y="70.9">1</text>
<text x="356.2" y="70.9">6</text>
<text x="310.4" y="73.4">3</text>
<text x="356.2" y="76">5</text>
<text x="368.9" y="73.4">7</text>
<text x="329.9" y="82.6" transform="rotate(-90 329.9 82.6)">1</text>
<text x="10.3" y="85.9">B</text>
<text x="185.3" y="88.7">2</text>
<text x="189" y="86.4" transform="rotate(-90 189 86.4)">1</text>
<text x="329.9" y="89" transform="rotate(-90 329.9 89)">3</text>
<text x="332.7" y="84.9">2</text>
<text x="418.3" y="85.9">B</text>
<text x="189" y="92.8" transform="rotate(-90 189 92.8)">3</text>
<text x="94.5" y="98.8">6</text>
<text x="107.2" y="101.4">7</text>
<text x="94.5" y="103.9">5</text>
<text x="321.9" y="117.9">2</text>
<text x="309.2" y="120.4">1</text>
<text x="321.9" y="123">3</text>
<text x="355.5" y="123">2</text>
<text x="359.2" y="120.7" transform="rotate(-90 359.2 120.7)">3</text>
<text x="359.2" y="127.1" transform="rotate(-90 359.2 127.1)">1</text>
<text x="10.3" y="135.9">C</text>
<text x="418.3" y="135.9">C</text>
<text x="50.5" y="138.5" transform="rotate(-90 50.5 138.5)">1</text>
<text x="53.3" y="140.7">2</text>
<text x="133.9" y="143.3">6</text>
<text x="209.3" y="143" transform="rotate(-90 209.3 143)">6</text>
<text x="247.4" y="143" transform="rotate(-90 247.4 143)">3</text>
<text x="50.5" y="144.9" transform="rotate(-90 50.5 144.9)">3</text>
<text x="133.9" y="148.4">5</text>
<text x="146.6" y="145.8">7</text>
<text x="202.5" y="145.8">2</text>
<text x="253.3" y="145.8">5</text>
<text x="209.3" y="150.6" transform="rotate(-90 209.3 150.6)">1</text>
<text x="247.4" y="150.6" transform="rotate(-90 247.4 150.6)">4</text>
<text x="93.3" y="167.4">3</text>
<text x="93.3" y="162.3">2</text>
<text x="106" y="164.9">1</text>
<text x="62" y="176.6" transform="rotate(-90 62 176.6)">1</text>
<text x="64.7" y="178.8">2</text>
<text x="10.3" y="185.9">D</text>
<text x="62" y="183" transform="rotate(-90 62 183)">3</text>
<text x="418.3" y="185.9">D</text>
<text x="30.2" y="228.7" transform="rotate(-90 30.2 228.7)">8</text>
<text x="51.8" y="228.7" transform="rotate(-90 51.8 228.7)">8</text>
<text x="73.4" y="228.7" transform="rotate(-90 73.4 228.7)">8</text>
<text x="95" y="228.7" transform="rotate(-90 95 228.7)">8</text>
<text x="10.3" y="235.9">E</text>
<text x="135.2" y="239.8">5</text>
<text x="135.2" y="234.7">6</text>
<text x="147.9" y="237.3">7</text>
<text x="418.3" y="235.9">E</text>
<text x="30.2" y="240.1" transform="rotate(-90 30.2 240.1)">4</text>
<text x="51.8" y="240.1" transform="rotate(-90 51.8 240.1)">4</text>
<text x="73.4" y="240.1" transform="rotate(-90 73.4 240.1)">4</text>
<text x="95" y="240.1" transform="rotate(-90 95 240.1)">4</text>
<text x="35" y="269.9">1</text>
<text x="85" y="269.9">2</text>
<text x="135" y="269.9">3</text>
<text x="185" y="269.9">4</text>
<text x="235" y="269.9">5</text>
<text x="285" y="269.9">6</text>
<text x="335" y="269.9">7</text>
<text x="385" y="269.9">8</text>
</g>
<g font-size="1.8" fill="#008484">
<text x="141.2" y="33.3">+12V</text>
<text x="85.8" y="39.8">10k</text>
<text x="86.3" y="37.5">R8</text>
<text x="124.9" y="41.4">100n</text>
<text x="124.9" y="39.1">C16</text>
<text x="145.3" y="40.4">R17</text>
<text x="85.7" y="47.4">U3A</text>
<text x="145.3" y="42.7">390</text>
<text x="193.3" y="46.7">1.5k</text>
<text x="68" y="51.3">10k</text>
<text x="68.5" y="49">R6</text>
<text x="84.7" y="49.7">TL072</text>
<text x="103.6" y="53.8">47k</text>
<text x="104.1" y="51.5">R9</text>
<text x="120" y="48.5">GND</text>
<text x="129.5" y="51.7">2.2u</text>
<text x="129.8" y="49.1">C11</text>
<text x="145.3" y="50.5">R18</text>
<text x="145.3" y="52.8">1k</text>
<text x="157.5" y="48.3">100u</text>
<text x="157.5" y="50.8">C13</text>
<text x="193.7" y="49">R22</text>
<text x="295.9" y="53.2">R25</text>
<text x="316.8" y="52.8">R26</text>
<text x="82.7" y="59.3">+</text>
<text x="151.8" y="58.6">GND</text>
<text x="203.2" y="56.1">D10</text>
<text x="295.9" y="55.5">22k</text>
<text x="316.9" y="55.1">47k</text>
<text x="360.8" y="57.6">100k</text>
<text x="361.3" y="55.3">R31</text>
<text x="116.1" y="63.2">R11</text>
<text x="116.1" y="65.5">180k</text>
<text x="203.8" y="63.8">D9</text>
<text x="287.7" y="63.7">GND</text>
<text x="314.6" y="65">TL072</text>
<text x="315.6" y="62.7">U4A</text>
<text x="335.9" y="65.6">C19</text>
<text x="361.2" y="65.2">U4B</text>
<text x="75.6" y="66.2">GND</text>
<text x="203.8" y="71.4">D8</text>
<text x="212.5" y="66.4">1n</text>
<text x="216" y="66.4">(Foil)</text>
<text x="217.3" y="68.7">C14</text>
<text x="287.9" y="70.7">1u</text>
<text x="288.9" y="68.1">C18</text>
<text x="291.4" y="70.7">(foil)</text>
<text x="335.6" y="67.9">4.7u</text>
<text x="346" y="66.7">R29</text>
<text x="346.2" y="69.1">10k</text>
<text x="360.3" y="67.5">TL072</text>
<text x="377.8" y="69.3">R32</text>
<text x="378.5" y="71.6">1k</text>
<text x="112.4" y="72.6">GND</text>
<text x="312.5" y="74.5">+</text>
<text x="358.3" y="77.1">+</text>
<text x="175.1" y="83.4">RV_BALANCE1</text>
<text x="180.4" y="80.9">1k</text>
<text x="203.8" y="79">D7</text>
<text x="212.5" y="81.7">1n</text>
<text x="216" y="81.7">(Foil)</text>
<text x="217.3" y="84">C12</text>
<text x="300.2" y="82">1M</text>
<text x="300.2" y="79.7">R24</text>
<text x="101" y="89.4">10k</text>
<text x="101.5" y="87.1">R4</text>
<text x="203.8" y="86.6">D6</text>
<text x="296.5" y="89.1">GND</text>
<text x="313.2" y="84.7">RV_MAX_RESO1</text>
<text x="322.8" y="87.2">100k</text>
<text x="351.2" y="84">GND</text>
<text x="82.5" y="94.7">R1</text>
<text x="203.8" y="94.2">D5</text>
<text x="82" y="97">20k</text>
<text x="123.1" y="97.4">R15</text>
<text x="123.3" y="100.2">33k</text>
<text x="203.8" y="101.9">D4</text>
<text x="212.5" y="96.9">1n</text>
<text x="216" y="96.9">(Foil)</text>
<text x="217.3" y="99.2">C10</text>
<text x="96.6" y="105">+</text>
<text x="102.1" y="107.6">U3B</text>
<text x="89.4" y="112.6">GND</text>
<text x="101.2" y="109.9">TL072</text>
<text x="203.8" y="109.5">D3</text>
<text x="203.8" y="117.1">D2</text>
<text x="294" y="116.3">R23</text>
<text x="294.7" y="118.6">1k</text>
<text x="329.5" y="118.8">R28</text>
<text x="340.1" y="116.4">C20</text>
<text x="340.1" y="119">10u</text>
<text x="352.3" y="116.6">R30</text>
<text x="352.3" y="118.9">100k</text>
<text x="99" y="124">C7</text>
<text x="193.3" y="122.9">1.5k</text>
<text x="193.7" y="125.2">R13</text>
<text x="203.8" y="124.7">D1</text>
<text x="319.4" y="124.1">+</text>
<text x="329" y="121.1">220k</text>
<text x="362" y="125.3">#RV_RESO_1</text>
<text x="362" y="122.8">100k</text>
<text x="98.4" y="126.3">10n</text>
<text x="138.8" y="128.7">2.7k</text>
<text x="139" y="126.4">R12</text>
<text x="313.3" y="129.1">TL072</text>
<text x="314.3" y="131.7">U1A</text>
<text x="328.2" y="131.6">1M</text>
<text x="328.2" y="129.3">R27</text>
<text x="54.3" y="136.6">#R_EXAMPLE1</text>
<text x="357.5" y="132.3">GND</text>
<text x="30.6" y="140.6">#RV_EXAMPLE_CV1</text>
<text x="44.6" y="143.1">10k</text>
<text x="58.5" y="138.9">100k</text>
<text x="98.5" y="144">56k</text>
<text x="99" y="141.7">R7</text>
<text x="120.8" y="141.4">200k</text>
<text x="121.2" y="139.1">R10</text>
<text x="203.2" y="143.1">Q1A</text>
<text x="232" y="142">1k</text>
<text x="250" y="143.1">Q1B</text>
<text x="250.2" y="140.6">BC847BS</text>
<text x="324.5" y="138.6">GND</text>
<text x="136" y="149.5">+</text>
<text x="230.5" y="144.3">R19</text>
<text x="48.8" y="150.7">GND</text>
<text x="138.1" y="154.5">TL072</text>
<text x="154.2" y="155.9">R14</text>
<text x="226.7" y="153.9">GND</text>
<text x="254.6" y="155.1">GND</text>
<text x="97.4" y="159">TL072</text>
<text x="98.4" y="156.7">U2A</text>
<text x="130.2" y="157.7">GND</text>
<text x="139" y="157.1">U2B</text>
<text x="154.2" y="158.2">2.2k</text>
<text x="39.6" y="167.9">+12V</text>
<text x="150.5" y="165.3">GND</text>
<text x="211.3" y="166.1">R20</text>
<text x="47.4" y="170.7">6.8k</text>
<text x="47.6" y="168.3">#R2</text>
<text x="95.4" y="168.5">+</text>
<text x="211.3" y="168.4">3.9k</text>
<text x="49.5" y="178.7">#RV_BIAS1</text>
<text x="77.6" y="177">220k</text>
<text x="78" y="174.7">#R5</text>
<text x="90.8" y="176.7">GND</text>
<text x="186.6" y="178.3">C17</text>
<text x="206.3" y="179.8">100</text>
<text x="206.3" y="177.5">R16</text>
<text x="216.4" y="179.8">200</text>
<text x="216.4" y="177.5">R21</text>
<text x="229" y="179.8">100n</text>
<text x="229" y="177.5">C15</text>
<text x="56" y="181.2">10k</text>
<text x="185.5" y="180.8">100u</text>
<text x="38.9" y="192">-12V</text>
<text x="47.4" y="188.8">3.3k</text>
<text x="47.6" y="191.4">#R3</text>
<text x="192.4" y="186.9">GND</text>
<text x="206.5" y="190.7">-12V</text>
<text x="224.2" y="186.9">GND</text>
<text x="28.2" y="222.5">+12V</text>
<text x="31.3" y="232.9" transform="rotate(-90 31.3 232.9)">V+</text>
<text x="32" y="233.4">U1C</text>
<text x="43.6" y="229.6">C1</text>
<text x="43.6" y="231.9">100n</text>
<text x="52.9" y="232.9" transform="rotate(-90 52.9 232.9)">V+</text>
<text x="53.6" y="233.4">U2C</text>
<text x="65.2" y="229.6">C3</text>
<text x="65.2" y="231.9">100n</text>
<text x="74.5" y="232.9" transform="rotate(-90 74.5 232.9)">V+</text>
<text x="75.1" y="233.4">U3C</text>
<text x="86.8" y="229.6">C5</text>
<text x="86.8" y="231.9">100n</text>
<text x="96.1" y="232.9" transform="rotate(-90 96.1 232.9)">V+</text>
<text x="96.5" y="233.3">U4C</text>
<text x="109.2" y="229.5">C8</text>
<text x="109.2" y="232">100n</text>
<text x="139.3" y="231.4">TL072</text>
<text x="140.2" y="229">U1B</text>
<text x="31.3" y="237.4" transform="rotate(-90 31.3 237.4)">V-</text>
<text x="32" y="235.7">TL072</text>
<text x="43.6" y="237.2">C2</text>
<text x="43.6" y="239.5">100n</text>
<text x="52.9" y="237.4" transform="rotate(-90 52.9 237.4)">V-</text>
<text x="53.6" y="235.7">TL072</text>
<text x="65.2" y="237.2">C4</text>
<text x="65.2" y="239.5">100n</text>
<text x="74.5" y="237.4" transform="rotate(-90 74.5 237.4)">V-</text>
<text x="75.1" y="235.7">TL072</text>
<text x="86.8" y="237.2">C6</text>
<text x="86.8" y="239.5">100n</text>
<text x="96.1" y="237.4" transform="rotate(-90 96.1 237.4)">V-</text>
<text x="96.5" y="235.8">TL072</text>
<text x="109.2" y="237.1">C9</text>
<text x="109.2" y="239.6">100n</text>
<text x="120" y="239">GND</text>
<text x="137.3" y="240.9">+</text>
<text x="161.8" y="240.9">GND</text>
<text x="27.5" y="246.6">-12V</text>
<text x="130" y="249.8">GND</text>
</g>
<g font-size="1.8" fill="#0000c2">
<text x="350.5" y="30.1">The</text>
<text x="350.5" y="32.2">1.</text>
<text x="350.5" y="34.2">0V.</text>
<text x="353.5" y="32.2">The</text>
<text x="354.6" y="34.2">If</text>
<text x="354.9" y="30.1">value</text>
<text x="357.1" y="34.2">it's</text>
<text x="357.9" y="32.2">time</text>
<text x="361.1" y="30.1">of</text>
<text x="361.2" y="34.2">too</text>
<text x="363.2" y="32.2">the</text>
<text x="364.1" y="30.1">this</text>
<text x="365.4" y="34.2">big</text>
<text x="367.3" y="32.2">output</text>
<text x="368.8" y="30.1">cap</text>
<text x="369.5" y="34.2">then</text>
<text x="373.4" y="30.1">balances</text>
<text x="374.5" y="32.2">needs</text>
<text x="374.8" y="34.2">it's</text>
<text x="378.9" y="34.2">going</text>
<text x="381.2" y="32.2">to</text>
<text x="383" y="30.1">between</text>
<text x="384.2" y="32.2">settle</text>
<text x="385.3" y="34.2">to</text>
<text x="388.3" y="34.2">take</text>
<text x="390.7" y="32.2">around</text>
<text x="391.8" y="30.1">these:</text>
<text x="248.2" y="36.2">Diode</text>
<text x="254.6" y="36.2">filter</text>
<text x="260.4" y="36.2">network</text>
<text x="350.5" y="36.3">longer</text>
<text x="350.5" y="38.3">too</text>
<text x="350.5" y="40.3">can</text>
<text x="354.7" y="38.3">much</text>
<text x="355.1" y="40.3">lead</text>
<text x="357.7" y="36.3">time</text>
<text x="360.3" y="40.3">to</text>
<text x="361" y="38.3">in</text>
<text x="363" y="36.3">which</text>
<text x="363.3" y="40.3">distortion.</text>
<text x="363.9" y="38.3">the</text>
<text x="368" y="38.3">extremes</text>
<text x="369.5" y="36.3">results</text>
<text x="377.1" y="36.3">in</text>
<text x="377.7" y="38.3">(around</text>
<text x="380" y="36.3">the</text>
<text x="384.2" y="36.3">signal</text>
<text x="386.3" y="38.3">+/-10V)</text>
<text x="391.1" y="36.3">going</text>
<text x="396.3" y="38.3">that</text>
<text x="350.5" y="42.4">2.</text>
<text x="350.5" y="44.4">going</text>
<text x="350.5" y="46.5">start</text>
<text x="353.5" y="42.4">The</text>
<text x="356.1" y="46.5">falling/skewing).</text>
<text x="356.9" y="44.4">to</text>
<text x="357.9" y="42.4">lower</text>
<text x="359.9" y="44.4">skew</text>
<text x="364.1" y="42.4">the</text>
<text x="365.6" y="44.4">the</text>
<text x="368.2" y="42.4">value</text>
<text x="369.7" y="44.4">original</text>
<text x="374.4" y="42.4">of</text>
<text x="377.4" y="42.4">this</text>
<text x="378.1" y="44.4">signal</text>
<text x="382.1" y="42.4">cap</text>
<text x="385.1" y="44.4">(square</text>
<text x="386.7" y="42.4">the</text>
<text x="390.8" y="42.4">more</text>
<text x="393.4" y="44.4">horizontals</text>
<text x="396.7" y="42.4">it's</text>
<text x="350.5" y="50.6">Experiments</text>
<text x="363.2" y="50.6">show</text>
<text x="369" y="50.6">that</text>
<text x="373.9" y="50.6">10u</text>
<text x="378.7" y="50.6">is</text>
<text x="381.5" y="50.6">a</text>
<text x="383.8" y="50.6">good</text>
<text x="389.6" y="50.6">compromise.</text>
<text x="332.7" y="89.9">Usually</text>
<text x="340.9" y="89.9">around</text>
<text x="348.6" y="89.9">10k</text>
<text x="39.4" y="134.4">CV Input</text>
<text x="29.2" y="157">You</text>
<text x="29.2" y="159">input.</text>
<text x="29.2" y="161.1">before</text>
<text x="33.8" y="157">can</text>
<text x="35.8" y="159">All</text>
<text x="36.4" y="161.1">connected</text>
<text x="38.3" y="157">mix</text>
<text x="39.4" y="159">CVs must</text>
<text x="42.8" y="157">multiple</text>
<text x="47.2" y="161.1">to</text>
<text x="49.7" y="159">have</text>
<text x="50.3" y="161.1">&quot;Cutoff&quot;.</text>
<text x="51.7" y="157">CVs at</text>
<text x="55.2" y="159">a</text>
<text x="57.5" y="159">100k</text>
<text x="59.3" y="157">the</text>
<text x="63.3" y="159">resistor</text>
<text x="63.5" y="157">&quot;Cutoff&quot;</text>
<text x="38.1" y="196.6">R3</text>
<text x="41.8" y="196.6">and</text>
<text x="46.4" y="196.6">R4</text>
<text x="50" y="196.6">only</text>
<text x="55.1" y="196.6">if</text>
<text x="57.6" y="196.6">necessary.</text>
<text x="171.4" y="239.5">If</text>
<text x="174" y="239.5">you</text>
<text x="178.4" y="239.5">need</text>
<text x="184" y="239.5">you</text>
<text x="188.5" y="239.5">can</text>
<text x="193" y="239.5">solder</text>
<text x="171.4" y="241.5">a</text>
<text x="171.4" y="243.6">which</text>
<text x="171.4" y="245.6">part</text>
<text x="173.8" y="241.5">shield</text>
<text x="176.4" y="245.6">of</text>
<text x="177.9" y="243.6">is</text>
<text x="179.5" y="245.6">the</text>
<text x="180.6" y="241.5">around</text>
<text x="180.7" y="243.6">the</text>
<text x="183.6" y="245.6">circuit.</text>
<text x="184.9" y="243.6">most</text>
<text x="188.3" y="241.5">the</text>
<text x="190.6" y="243.6">noise-prone</text>
<text x="192.5" y="241.5">diodes</text>
</g>
<g font-size="1.8" fill="#848400">
<text x="42.7" y="54.2">LP_IN</text>
<text x="387.5" y="74.5">AUDIO_OUT</text>
<text x="67.8" y="99.9">HP_IN</text>
<text x="364.7" y="111.4">RESO_MAX</text>
<text x="75.1" y="130.4">CUTOFF</text>
<text x="364.7" y="139.3">RESO_VALUE</text>
</g>
<g font-size="1.8">
<text x="161.3" y="64.4">LP_I</text>
<text x="278.4" y="73.3">D_OUT</text>
<text x="192.1" y="78.4">D_OUT</text>
<text x="176.3" y="88.6">LP_I</text>
<text x="161.3" y="101.3">HP_I</text>
<text x="254" y="103.8">FEEDBACK</text>
<text x="276" y="120.3">FEEDBACK</text>
<text x="176" y="135.6">HP_I</text>
<text x="161.3" y="145.7">CV_I</text>
<text x="176.2" y="145.7">CV_I</text>
</g>
<g font-size="1.8" fill="#f0f">
<text x="340.9" y="70.1">H</text>
<text x="157.5" y="257.6">H</text>
<text x="160.3" y="257.6">=</text>
<text x="163.3" y="257.6">Hand</text>
<text x="169.6" y="257.6">soldered</text>
</g>
<g font-size="1.8" fill="#a1a1a1">
<text x="188" y="226.9">J4</text>
<text x="188" y="229.5">S1711-46R</text>
<text x="188" y="233.3">J5</text>
<text x="188" y="235.8">S1711-46R</text>
</g>
<g font-size="1.4" fill="#008484">
<text x="202.1" y="53.9">1N4148</text>
<text x="202.1" y="61.5">1N4148</text>
<text x="202.1" y="69.1">1N4148</text>
<text x="202.1" y="76.8">1N4148</text>
<text x="202.1" y="84.4">1N4148</text>
<text x="202.1" y="92">1N4148</text>
<text x="202.1" y="99.6">1N4148</text>
<text x="202.1" y="107.2">1N4148</text>
<text x="202.1" y="114.9">1N4148</text>
<text x="202.1" y="122.5">1N4148</text>
</g>
<g font-size="1.4" fill="#a1a1a1">
<text x="168.3" y="227.1">1</text>
<text x="168.3" y="233.4">1</text>
<text x="172.5" y="228.1">SHIELD</text>
<text x="172.5" y="234.4">SHIELD</text>
</g>
</svg>
